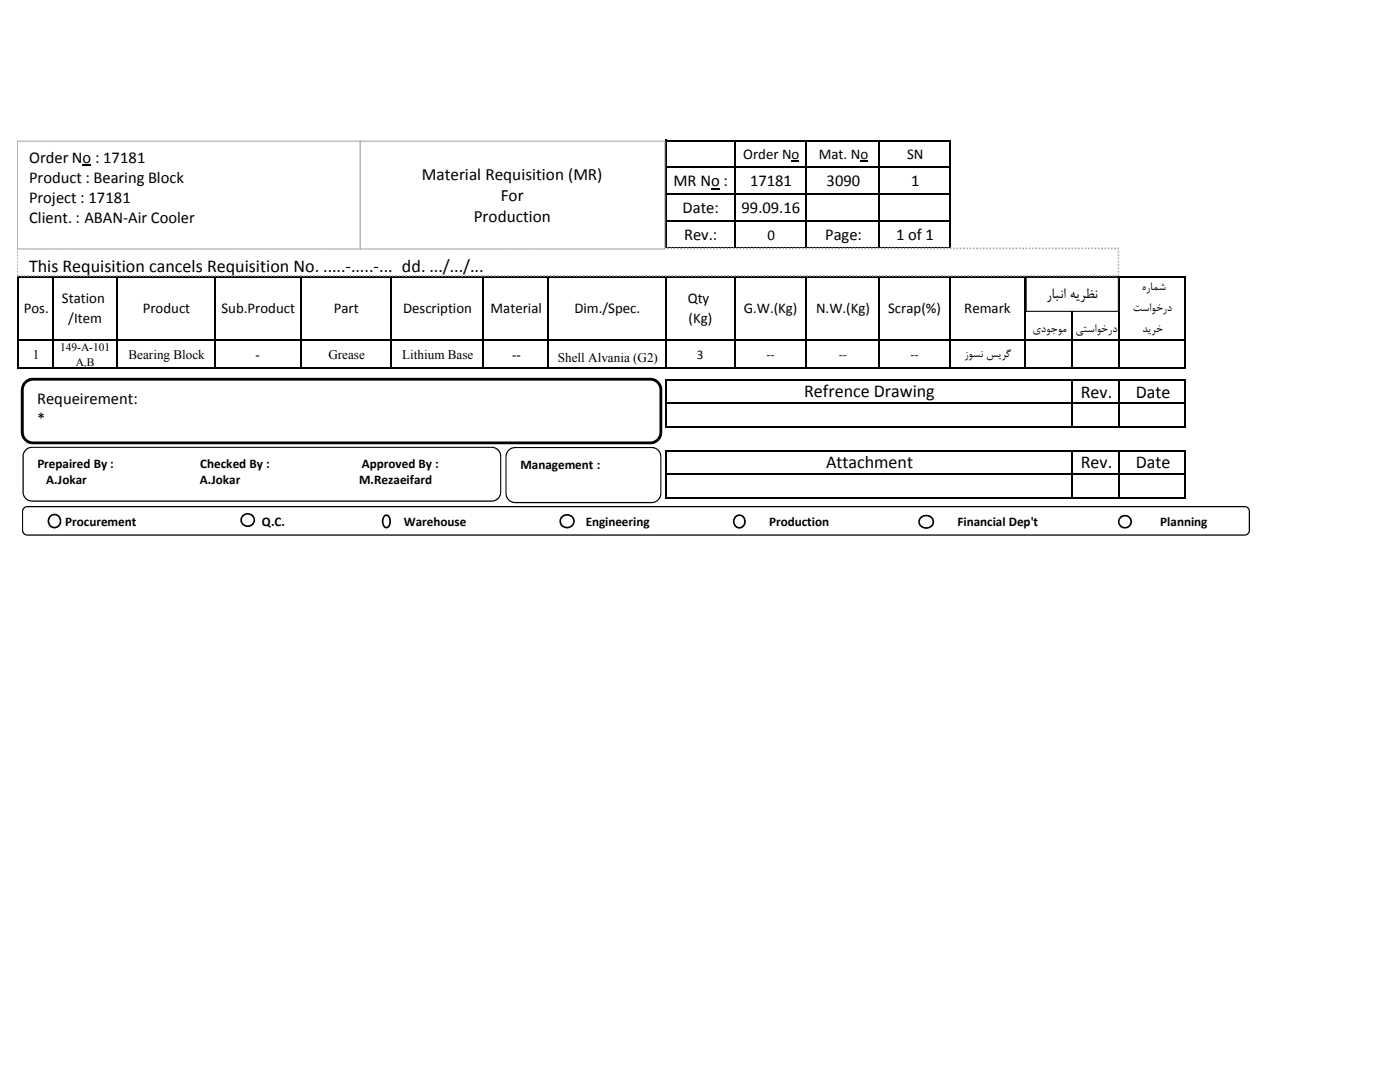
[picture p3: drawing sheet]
<svg xmlns="http://www.w3.org/2000/svg" width="279mm" height="216mm" viewBox="0 0 279 216" stroke-linecap="round" stroke-linejoin="round" font-family="sans-serif">
<path d="M141.9 37.6h1.7v.2h-1.7zM157.9 32.1h1.6v.2h-1.6zM171.7 32.1h1.6v.2h-1.6z" fill="#000"/>
<g fill="none" stroke="#000" stroke-width=".3">
<path d="M132.8 27.9v21.8M133 28h56.7M133 33.4h56.7M133 38.8h56.7M146.6 28.2v21.5M160.9 28.2v21.5M175.5 28.2v21.5M189.5 28.2v45.4M3.6 55v18.6M3.7 55.2h233M10.6 55.3v18.3M23.3 55.3v18.3"/>
<path d="M42.9 55.3v18.3M60 55.3v18.3M78 55.3v18.3M96.4 55.3v18.3M109.4 55.3v18.3M132.8 55.3v18.3M133 44.2h56.7M133 49.6h56.7M146.6 55.3v18.3M160.9 55.3v18.3M175.5 55.3v18.3M204.6 55.3v18.3"/>
<path d="M214 55.3v18.3M223.3 55.3v18.3M236.6 55.3v18.3M3.7 67.8h233M3.7 73.5h233M132.8 75.6v9.7M133 75.8h103.7M214 75.9v9.4M223.3 75.9v9.4M236.6 75.9v9.4M132.8 89.7v9.7M133 80.5h103.7"/>
<path d="M133 85.2h103.7M133 89.9h103.7M133 94.6h103.7M133 99.3h103.7M214 90v9.4M223.3 90v9.4M236.6 90v9.4"/>
</g>
<path d="M3.4 49.6h219.8v5.4h-219.8z" fill="#fff"/>
<path d="M3.4 54.7h.2v.3h-.2zM3.4 54.1h.2v.3h-.2zM3.4 53.4h.2v.3h-.2zM3.4 52.7h.2v.4h-.2zM3.4 52.1h.2v.3h-.2zM3.4 51.4h.2v.4h-.2zM3.4 50.8h.2v.3h-.2zM3.4 50.1h.2v.4h-.2zM3.4 49.4h.2v.3h-.2l.2-.1v.2h-.2zM3.9 49.4h.3v.3h-.3zM4.5 49.4h.4v.3h-.4zM5.2 49.4h.3v.3h-.3zM5.8 49.4h.4v.3h-.4zM6.5 49.4h.3v.3h-.3zM7.2 49.4h.3v.3h-.3zM7.8 49.4h.3v.3h-.3zM8.5 49.4h.3v.3h-.3zM9.1 49.4h.3v.3h-.3zM9.8 49.4h.3v.3h-.3zM10.5 49.4h.3v.3h-.3zM11.1 49.4h.3v.3h-.3zM11.8 49.4h.3v.3h-.3zM12.4 49.4h.3v.3h-.3zM13.1 49.4h.3v.3h-.3zM13.7 49.4h.4v.3h-.4zM14.4 49.4h.3v.3h-.3zM15 49.4h.4v.3h-.4zM15.7 49.4h.3v.3h-.3zM16.3 49.4h.4v.3h-.4zM17 49.4h.3v.3h-.3zM17.7 49.4h.3v.3h-.3zM18.3 49.4h.3v.3h-.3zM19 49.4h.3v.3h-.3zM19.6 49.4h.3v.3h-.3zM20.3 49.4h.3v.3h-.3zM21 49.4h.3v.3h-.3zM21.6 49.4h.3v.3h-.3zM22.3 49.4h.3v.3h-.3zM22.9 49.4h.3v.3h-.3zM23.6 49.4h.3v.3h-.3zM24.2 49.4h.4v.3h-.4zM24.9 49.4h.3v.3h-.3zM25.5 49.4h.4v.3h-.4zM26.2 49.4h.3v.3h-.3zM26.8 49.4h.4v.3h-.4zM27.5 49.4h.3v.3h-.3zM28.2 49.4h.3v.3h-.3zM28.8 49.4h.3v.3h-.3zM29.5 49.4h.3v.3h-.3zM30.1 49.4h.3v.3h-.3zM30.8 49.4h.3v.3h-.3zM31.5 49.4h.3v.3h-.3zM32.1 49.4h.3v.3h-.3zM32.8 49.4h.3v.3h-.3zM33.4 49.4h.3v.3h-.3zM34.1 49.4h.3v.3h-.3zM34.7 49.4h.4v.3h-.4zM35.4 49.4h.3v.3h-.3zM36 49.4h.4v.3h-.4zM36.7 49.4h.3v.3h-.3zM37.3 49.4h.4v.3h-.4zM38 49.4h.3v.3h-.3zM38.7 49.4h.3v.3h-.3zM39.3 49.4h.3v.3h-.3zM40 49.4h.3v.3h-.3zM40.6 49.4h.3v.3h-.3zM41.3 49.4h.3v.3h-.3zM42 49.4h.2v.3h-.2zM42.6 49.4h.3v.3h-.3zM43.3 49.4h.3v.3h-.3zM43.9 49.4h.3v.3h-.3zM44.6 49.4h.3v.3h-.3zM45.2 49.4h.4v.3h-.4zM45.9 49.4h.3v.3h-.3zM46.5 49.4h.4v.3h-.4zM47.2 49.4h.3v.3h-.3zM47.8 49.4h.4v.3h-.4zM48.5 49.4h.3v.3h-.3zM49.1 49.4h.4v.3h-.4zM49.8 49.4h.3v.3h-.3zM50.5 49.4h.3v.3h-.3zM51.1 49.4h.3v.3h-.3zM51.8 49.4h.3v.3h-.3zM52.5 49.4h.2v.3h-.2zM53.1 49.4h.3v.3h-.3zM53.8 49.4h.3v.3h-.3zM54.4 49.4h.3v.3h-.3zM55.1 49.4h.3v.3h-.3zM55.7 49.4h.3v.3h-.3zM56.4 49.4h.3v.3h-.3zM57 49.4h.4v.3h-.4zM57.7 49.4h.3v.3h-.3zM58.3 49.4h.4v.3h-.4zM59 49.4h.3v.3h-.3zM59.6 49.4h.4v.3h-.4zM60.3 49.4h.3v.3h-.3zM61 49.4h.3v.3h-.3zM61.6 49.4h.3v.3h-.3zM62.3 49.4h.3v.3h-.3zM62.9 49.4h.3v.3h-.3zM63.6 49.4h.3v.3h-.3zM64.3 49.4h.3v.3h-.3zM64.9 49.4h.3v.3h-.3zM65.6 49.4h.3v.3h-.3zM66.2 49.4h.3v.3h-.3zM66.9 49.4h.3v.3h-.3zM67.5 49.4h.4v.3h-.4zM68.2 49.4h.3v.3h-.3zM68.8 49.4h.4v.3h-.4zM69.5 49.4h.3v.3h-.3zM70.1 49.4h.4v.3h-.4zM70.8 49.4h.3v.3h-.3zM71.5 49.4h.3v.3h-.3zM72.1 49.4h.3v.3h-.3zM72.8 49.4h.3v.3h-.3zM73.4 49.4h.3v.3h-.3zM74.1 49.4h.3v.3h-.3zM74.8 49.4h.3v.3h-.3zM75.4 49.4h.3v.3h-.3zM76.1 49.4h.3v.3h-.3zM76.7 49.4h.3v.3h-.3zM77.4 49.4h.3v.3h-.3zM78 49.4h.4v.3h-.4zM78.7 49.4h.3v.3h-.3zM79.3 49.4h.4v.3h-.4zM80 49.4h.3v.3h-.3zM80.6 49.4h.4v.3h-.4zM81.3 49.4h.3v.3h-.3zM82 49.4h.3v.3h-.3zM82.6 49.4h.3v.3h-.3zM83.3 49.4h.3v.3h-.3zM83.9 49.4h.3v.3h-.3zM84.6 49.4h.3v.3h-.3zM85.3 49.4h.3v.3h-.3zM85.9 49.4h.3v.3h-.3zM86.6 49.4h.3v.3h-.3zM87.2 49.4h.3v.3h-.3zM87.9 49.4h.3v.3h-.3zM88.5 49.4h.4v.3h-.4zM89.2 49.4h.3v.3h-.3zM89.8 49.4h.4v.3h-.4zM90.5 49.4h.3v.3h-.3zM91.1 49.4h.4v.3h-.4zM91.8 49.4h.3v.3h-.3zM92.5 49.4h.3v.3h-.3zM93.1 49.4h.3v.3h-.3zM93.8 49.4h.3v.3h-.3zM94.4 49.4h.3v.3h-.3zM95.1 49.4h.3v.3h-.3zM95.8 49.4h.3v.3h-.3zM96.4 49.4h.3v.3h-.3zM97.1 49.4h.3v.3h-.3zM97.7 49.4h.3v.3h-.3zM98.4 49.4h.3v.3h-.3zM99 49.4h.4v.3h-.4zM99.7 49.4h.3v.3h-.3zM100.3 49.4h.4v.3h-.4zM101 49.4h.3v.3h-.3zM101.6 49.4h.4v.3h-.4zM102.3 49.4h.3v.3h-.3zM103 49.4h.3v.3h-.3zM103.6 49.4h.3v.3h-.3zM104.3 49.4h.3v.3h-.3zM104.9 49.4h.3v.3h-.3zM105.6 49.4h.3v.3h-.3zM106.3 49.4h.3v.3h-.3zM106.9 49.4h.3v.3h-.3zM107.6 49.4h.3v.3h-.3zM108.2 49.4h.3v.3h-.3zM108.9 49.4h.3v.3h-.3zM109.5 49.4h.4v.3h-.4zM110.2 49.4h.3v.3h-.3zM110.8 49.4h.4v.3h-.4zM111.5 49.4h.3v.3h-.3zM112.1 49.4h.4v.3h-.4zM112.8 49.4h.3v.3h-.3zM113.5 49.4h.3v.3h-.3zM114.1 49.4h.3v.3h-.3zM114.8 49.4h.3v.3h-.3zM115.4 49.4h.3v.3h-.3zM116.1 49.4h.3v.3h-.3zM116.8 49.4h.3v.3h-.3zM117.4 49.4h.3v.3h-.3zM118.1 49.4h.3v.3h-.3zM118.7 49.4h.3v.3h-.3zM119.4 49.4h.3v.3h-.3zM120 49.4h.4v.3h-.4zM120.7 49.4h.3v.3h-.3zM121.3 49.4h.4v.3h-.4zM122 49.4h.3v.3h-.3zM122.6 49.4h.4v.3h-.4zM123.3 49.4h.3v.3h-.3zM124 49.4h.3v.3h-.3zM124.6 49.4h.3v.3h-.3zM125.3 49.4h.3v.3h-.3zM125.9 49.4h.3v.3h-.3zM126.6 49.4h.3v.3h-.3zM127.3 49.4h.3v.3h-.3zM127.9 49.4h.3v.3h-.3zM128.6 49.4h.3v.3h-.3zM129.2 49.4h.3v.3h-.3zM129.9 49.4h.3v.3h-.3zM130.5 49.4h.4v.3h-.4zM131.2 49.4h.3v.3h-.3zM131.8 49.4h.4v.3h-.4zM132.5 49.4h.3v.3h-.3zM133.1 49.4h.4v.3h-.4zM133.8 49.4h.3v.3h-.3zM134.5 49.4h.3v.3h-.3zM135.1 49.4h.3v.3h-.3zM135.8 49.4h.3v.3h-.3zM136.4 49.4h.3v.3h-.3zM137.1 49.4h.3v.3h-.3zM137.8 49.4h.2v.3h-.2zM138.4 49.4h.3v.3h-.3zM139.1 49.4h.3v.3h-.3zM139.7 49.4h.3v.3h-.3zM140.4 49.4h.3v.3h-.3zM141 49.4h.4v.3h-.4zM141.7 49.4h.3v.3h-.3zM142.3 49.4h.4v.3h-.4zM143 49.4h.3v.3h-.3zM143.6 49.4h.4v.3h-.4zM144.3 49.4h.3v.3h-.3zM144.9 49.4h.4v.3h-.4zM145.6 49.4h.3v.3h-.3zM146.3 49.4h.3v.3h-.3zM146.9 49.4h.3v.3h-.3zM147.6 49.4h.3v.3h-.3zM148.3 49.4h.2v.3h-.2zM148.9 49.4h.3v.3h-.3zM149.6 49.4h.3v.3h-.3zM150.2 49.4h.3v.3h-.3zM150.9 49.4h.3v.3h-.3zM151.5 49.4h.3v.3h-.3zM152.2 49.4h.3v.3h-.3zM152.8 49.4h.4v.3h-.4zM153.5 49.4h.3v.3h-.3zM154.1 49.4h.4v.3h-.4zM154.8 49.4h.3v.3h-.3zM155.4 49.4h.4v.3h-.4zM156.1 49.4h.3v.3h-.3zM156.8 49.4h.3v.3h-.3zM157.4 49.4h.3v.3h-.3zM158.1 49.4h.3v.3h-.3zM158.7 49.4h.3v.3h-.3zM159.4 49.4h.3v.3h-.3zM160.1 49.4h.3v.3h-.3zM160.7 49.4h.3v.3h-.3zM161.4 49.4h.3v.3h-.3zM162 49.4h.3v.3h-.3zM162.7 49.4h.3v.3h-.3zM163.3 49.4h.4v.3h-.4zM164 49.4h.3v.3h-.3zM164.6 49.4h.4v.3h-.4zM165.3 49.4h.3v.3h-.3zM165.9 49.4h.4v.3h-.4zM166.6 49.4h.3v.3h-.3zM167.3 49.4h.3v.3h-.3zM167.9 49.4h.3v.3h-.3zM168.6 49.4h.3v.3h-.3zM169.2 49.4h.3v.3h-.3zM169.9 49.4h.3v.3h-.3zM170.6 49.4h.3v.3h-.3zM171.2 49.4h.3v.3h-.3zM171.9 49.4h.3v.3h-.3zM172.5 49.4h.3v.3h-.3zM173.2 49.4h.3v.3h-.3zM173.8 49.4h.4v.3h-.4zM174.5 49.4h.3v.3h-.3zM175.1 49.4h.4v.3h-.4zM175.8 49.4h.3v.3h-.3zM176.4 49.4h.4v.3h-.4zM177.1 49.4h.3v.3h-.3zM177.8 49.4h.3v.3h-.3zM178.4 49.4h.3v.3h-.3zM179.1 49.4h.3v.3h-.3zM179.7 49.4h.3v.3h-.3zM180.4 49.4h.3v.3h-.3zM181.1 49.4h.3v.3h-.3zM181.7 49.4h.3v.3h-.3zM182.4 49.4h.3v.3h-.3zM183 49.4h.3v.3h-.3zM183.7 49.4h.3v.3h-.3zM184.3 49.4h.4v.3h-.4zM185 49.4h.3v.3h-.3zM185.6 49.4h.4v.3h-.4zM186.3 49.4h.3v.3h-.3zM186.9 49.4h.4v.3h-.4zM187.6 49.4h.3v.3h-.3zM188.3 49.4h.3v.3h-.3zM188.9 49.4h.3v.3h-.3zM189.6 49.4h.3v.3h-.3zM190.2 49.4h.3v.3h-.3zM190.9 49.4h.3v.3h-.3zM191.6 49.4h.3v.3h-.3zM192.2 49.4h.3v.3h-.3zM192.9 49.4h.3v.3h-.3zM193.5 49.4h.3v.3h-.3zM194.2 49.4h.3v.3h-.3zM194.8 49.4h.4v.3h-.4zM195.5 49.4h.3v.3h-.3zM196.1 49.4h.4v.3h-.4zM196.8 49.4h.3v.3h-.3zM197.4 49.4h.4v.3h-.4zM198.1 49.4h.3v.3h-.3zM198.8 49.4h.3v.3h-.3zM199.4 49.4h.3v.3h-.3zM200.1 49.4h.3v.3h-.3zM200.7 49.4h.3v.3h-.3zM201.4 49.4h.3v.3h-.3zM202.1 49.4h.3v.3h-.3zM202.7 49.4h.3v.3h-.3zM203.4 49.4h.3v.3h-.3zM204 49.4h.3v.3h-.3zM204.7 49.4h.3v.3h-.3zM205.3 49.4h.4v.3h-.4zM206 49.4h.3v.3h-.3zM206.6 49.4h.4v.3h-.4zM207.3 49.4h.3v.3h-.3zM207.9 49.4h.4v.3h-.4zM208.6 49.4h.3v.3h-.3zM209.3 49.4h.3v.3h-.3zM209.9 49.4h.3v.3h-.3zM210.6 49.4h.3v.3h-.3zM211.2 49.4h.3v.3h-.3zM211.9 49.4h.3v.3h-.3zM212.6 49.4h.3v.3h-.3zM213.2 49.4h.3v.3h-.3zM213.9 49.4h.3v.3h-.3zM214.5 49.4h.3v.3h-.3zM215.2 49.4h.3v.3h-.3zM215.8 49.4h.4v.3h-.4zM216.5 49.4h.3v.3h-.3zM217.1 49.4h.4v.3h-.4zM217.8 49.4h.3v.3h-.3zM218.4 49.4h.4v.3h-.4zM219.1 49.4h.3v.3h-.3zM219.8 49.4h.3v.3h-.3zM220.4 49.4h.3v.3h-.3zM221.1 49.4h.3v.3h-.3zM221.7 49.4h.3v.3h-.3zM222.4 49.4h.3v.3h-.3zM223.1 49.4l.2 .1 .1 .2h-.3v-.1l.1 .1h-.1zM223.1 50.1h.3v.3h-.3zM223.1 50.7h.3v.4h-.3zM223.1 51.4h.3v.3h-.3zM223.1 52h.3v.4h-.3zM223.1 52.7h.3v.3h-.3zM223.1 53.3h.3v.4h-.3zM223.1 54h.3v.4h-.3zM223.1 54.7h.3v.3h-.3zM222.6 54.9h.3v.3h-.3zM222 54.9h.3v.3h-.3zM221.3 54.9h.3v.3h-.3zM220.6 54.9h.4v.3h-.4zM220 54.9h.3v.3h-.3zM219.3 54.9h.4v.3h-.4zM218.7 54.9h.3v.3h-.3zM218 54.9h.4v.3h-.4zM217.3 54.9h.4v.3h-.4zM216.7 54.9h.3v.3h-.3zM216 54.9h.4v.3h-.4zM215.4 54.9h.3v.3h-.3zM214.7 54.9h.4v.3h-.4zM214.1 54.9h.3v.3h-.3zM213.4 54.9h.3v.3h-.3zM212.8 54.9h.3v.3h-.3zM212.1 54.9h.3v.3h-.3zM211.5 54.9h.3v.3h-.3zM210.8 54.9h.3v.3h-.3zM210.1 54.9h.4v.3h-.4zM209.5 54.9h.3v.3h-.3zM208.8 54.9h.4v.3h-.4zM208.2 54.9h.3v.3h-.3zM207.5 54.9h.4v.3h-.4zM206.8 54.9h.4v.3h-.4zM206.2 54.9h.3v.3h-.3zM205.5 54.9h.4v.3h-.4zM204.9 54.9h.3v.3h-.3zM204.2 54.9h.4v.3h-.4zM203.6 54.9h.3v.3h-.3zM202.9 54.9h.3v.3h-.3zM202.3 54.9h.3v.3h-.3zM201.6 54.9h.3v.3h-.3zM201 54.9h.3v.3h-.3zM200.3 54.9h.3v.3h-.3zM199.6 54.9h.4v.3h-.4zM199 54.9h.3v.3h-.3zM198.3 54.9h.4v.3h-.4zM197.7 54.9h.3v.3h-.3zM197 54.9h.4v.3h-.4zM196.3 54.9h.4v.3h-.4zM195.7 54.9h.3v.3h-.3zM195 54.9h.4v.3h-.4zM194.4 54.9h.3v.3h-.3zM193.7 54.9h.4v.3h-.4zM193.1 54.9h.3v.3h-.3zM192.4 54.9h.3v.3h-.3zM191.8 54.9h.3v.3h-.3zM191.1 54.9h.3v.3h-.3zM190.5 54.9h.3v.3h-.3zM189.8 54.9h.3v.3h-.3zM189.1 54.9h.4v.3h-.4zM188.5 54.9h.3v.3h-.3zM187.8 54.9h.4v.3h-.4zM187.2 54.9h.3v.3h-.3zM186.5 54.9h.4v.3h-.4zM185.8 54.9h.4v.3h-.4zM185.2 54.9h.3v.3h-.3zM184.5 54.9h.4v.3h-.4zM183.9 54.9h.3v.3h-.3zM183.2 54.9h.4v.3h-.4zM182.6 54.9h.3v.3h-.3zM181.9 54.9h.3v.3h-.3zM181.3 54.9h.3v.3h-.3zM180.6 54.9h.3v.3h-.3zM180 54.9h.3v.3h-.3zM179.3 54.9h.3v.3h-.3zM178.6 54.9h.4v.3h-.4zM178 54.9h.3v.3h-.3zM177.3 54.9h.4v.3h-.4zM176.7 54.9h.3v.3h-.3zM176 54.9h.4v.3h-.4zM175.3 54.9h.4v.3h-.4zM174.7 54.9h.3v.3h-.3zM174 54.9h.4v.3h-.4zM173.4 54.9h.3v.3h-.3zM172.7 54.9h.4v.3h-.4zM172.1 54.9h.3v.3h-.3zM171.4 54.9h.3v.3h-.3zM170.8 54.9h.3v.3h-.3zM170.1 54.9h.3v.3h-.3zM169.5 54.9h.3v.3h-.3zM168.8 54.9h.3v.3h-.3zM168.1 54.9h.4v.3h-.4zM167.5 54.9h.3v.3h-.3zM166.8 54.9h.4v.3h-.4zM166.2 54.9h.3v.3h-.3zM165.5 54.9h.4v.3h-.4zM164.8 54.9h.4v.3h-.4zM164.2 54.9h.3v.3h-.3zM163.5 54.9h.4v.3h-.4zM162.9 54.9h.3v.3h-.3zM162.2 54.9h.4v.3h-.4zM161.6 54.9h.3v.3h-.3zM160.9 54.9h.3v.3h-.3zM160.3 54.9h.3v.3h-.3zM159.6 54.9h.3v.3h-.3zM159 54.9h.3v.3h-.3zM158.3 54.9h.3v.3h-.3zM157.6 54.9h.4v.3h-.4zM157 54.9h.3v.3h-.3zM156.3 54.9h.4v.3h-.4zM155.7 54.9h.3v.3h-.3zM155 54.9h.4v.3h-.4zM154.3 54.9h.4v.3h-.4zM153.7 54.9h.4v.3h-.4zM153 54.9h.4v.3h-.4zM152.4 54.9h.3v.3h-.3zM151.7 54.9h.4v.3h-.4zM151.1 54.9h.3v.3h-.3zM150.4 54.9h.3v.3h-.3zM149.8 54.9h.3v.3h-.3zM149.1 54.9h.3v.3h-.3zM148.5 54.9h.3v.3h-.3zM147.8 54.9h.3v.3h-.3zM147.2 54.9h.3v.3h-.3zM146.5 54.9h.3v.3h-.3zM145.8 54.9h.4v.3h-.4zM145.2 54.9h.3v.3h-.3zM144.5 54.9h.4v.3h-.4zM143.8 54.9h.4v.3h-.4zM143.2 54.9h.4v.3h-.4zM142.5 54.9h.4v.3h-.4zM141.9 54.9h.3v.3h-.3zM141.2 54.9h.4v.3h-.4zM140.6 54.9h.3v.3h-.3zM139.9 54.9h.4v.3h-.4zM139.3 54.9h.3v.3h-.3zM138.6 54.9h.3v.3h-.3zM138 54.9h.3v.3h-.3zM137.3 54.9h.3v.3h-.3zM136.7 54.9h.3v.3h-.3zM136 54.9h.3v.3h-.3zM135.3 54.9h.4v.3h-.4zM134.7 54.9h.3v.3h-.3zM134 54.9h.4v.3h-.4zM133.3 54.9h.4v.3h-.4zM132.7 54.9h.4v.3h-.4zM132 54.9h.4v.3h-.4zM131.4 54.9h.3v.3h-.3zM130.7 54.9h.4v.3h-.4zM130.1 54.9h.3v.3h-.3zM129.4 54.9h.4v.3h-.4zM128.8 54.9h.3v.3h-.3zM128.1 54.9h.3v.3h-.3zM127.5 54.9h.3v.3h-.3zM126.8 54.9h.3v.3h-.3zM126.2 54.9h.3v.3h-.3zM125.5 54.9h.3v.3h-.3zM124.8 54.9h.4v.3h-.4zM124.2 54.9h.3v.3h-.3zM123.5 54.9h.4v.3h-.4zM122.9 54.9h.3v.3h-.3zM122.2 54.9h.4v.3h-.4zM121.5 54.9h.4v.3h-.4zM120.9 54.9h.3v.3h-.3zM120.2 54.9h.4v.3h-.4zM119.6 54.9h.3v.3h-.3zM118.9 54.9h.4v.3h-.4zM118.3 54.9h.3v.3h-.3zM117.6 54.9h.3v.3h-.3zM117 54.9h.3v.3h-.3zM116.3 54.9h.3v.3h-.3zM115.7 54.9h.3v.3h-.3zM115 54.9h.3v.3h-.3zM114.3 54.9h.4v.3h-.4zM113.7 54.9h.3v.3h-.3zM113 54.9h.4v.3h-.4zM112.4 54.9h.3v.3h-.3zM111.7 54.9h.4v.3h-.4zM111 54.9h.4v.3h-.4zM110.4 54.9h.3v.3h-.3zM109.7 54.9h.4v.3h-.4zM109.1 54.9h.3v.3h-.3zM108.4 54.9h.4v.3h-.4zM107.8 54.9h.3v.3h-.3zM107.1 54.9h.3v.3h-.3zM106.5 54.9h.3v.3h-.3zM105.8 54.9h.3v.3h-.3zM105.2 54.9h.3v.3h-.3zM104.5 54.9h.3v.3h-.3zM103.8 54.9h.4v.3h-.4zM103.2 54.9h.3v.3h-.3zM102.5 54.9h.4v.3h-.4zM101.9 54.9h.3v.3h-.3zM101.2 54.9h.4v.3h-.4zM100.5 54.9h.4v.3h-.4zM99.9 54.9h.3v.3h-.3zM99.2 54.9h.4v.3h-.4zM98.6 54.9h.3v.3h-.3zM97.9 54.9h.4v.3h-.4zM97.3 54.9h.3v.3h-.3zM96.6 54.9h.3v.3h-.3zM96 54.9h.3v.3h-.3zM95.3 54.9h.3v.3h-.3zM94.7 54.9h.3v.3h-.3zM94 54.9h.3v.3h-.3zM93.3 54.9h.4v.3h-.4zM92.7 54.9h.3v.3h-.3zM92 54.9h.4v.3h-.4zM91.4 54.9h.3v.3h-.3zM90.7 54.9h.4v.3h-.4zM90 54.9h.4v.3h-.4zM89.4 54.9h.3v.3h-.3zM88.7 54.9h.4v.3h-.4zM88.1 54.9h.3v.3h-.3zM87.4 54.9h.4v.3h-.4zM86.8 54.9h.3v.3h-.3zM86.1 54.9h.3v.3h-.3zM85.5 54.9h.3v.3h-.3zM84.8 54.9h.3v.3h-.3zM84.2 54.9h.3v.3h-.3zM83.5 54.9h.3v.3h-.3zM82.8 54.9h.4v.3h-.4zM82.2 54.9h.3v.3h-.3zM81.5 54.9h.4v.3h-.4zM80.9 54.9h.3v.3h-.3zM80.2 54.9h.4v.3h-.4zM79.5 54.9h.4v.3h-.4zM78.9 54.9h.3v.3h-.3zM78.2 54.9h.4v.3h-.4zM77.6 54.9h.3v.3h-.3zM76.9 54.9h.4v.3h-.4zM76.3 54.9h.3v.3h-.3zM75.6 54.9h.3v.3h-.3zM75 54.9h.3v.3h-.3zM74.3 54.9h.3v.3h-.3zM73.7 54.9h.3v.3h-.3zM73 54.9h.3v.3h-.3zM72.3 54.9h.4v.3h-.4zM71.7 54.9h.3v.3h-.3zM71 54.9h.4v.3h-.4zM70.4 54.9h.3v.3h-.3zM69.7 54.9h.4v.3h-.4zM69 54.9h.4v.3h-.4zM68.4 54.9h.3v.3h-.3zM67.7 54.9h.4v.3h-.4zM67.1 54.9h.3v.3h-.3zM66.4 54.9h.4v.3h-.4zM65.8 54.9h.3v.3h-.3zM65.1 54.9h.3v.3h-.3zM64.5 54.9h.3v.3h-.3zM63.8 54.9h.3v.3h-.3zM63.2 54.9h.3v.3h-.3zM62.5 54.9h.3v.3h-.3zM61.8 54.9h.4v.3h-.4zM61.2 54.9h.3v.3h-.3zM60.5 54.9h.4v.3h-.4zM59.9 54.9h.3v.3h-.3zM59.2 54.9h.4v.3h-.4zM58.5 54.9h.4v.3h-.4zM57.9 54.9h.4v.3h-.4zM57.2 54.9h.4v.3h-.4zM56.6 54.9h.3v.3h-.3zM55.9 54.9h.4v.3h-.4zM55.3 54.9h.3v.3h-.3zM54.6 54.9h.3v.3h-.3zM54 54.9h.3v.3h-.3zM53.3 54.9h.3v.3h-.3zM52.7 54.9h.3v.3h-.3zM52 54.9h.3v.3h-.3zM51.4 54.9h.3v.3h-.3zM50.7 54.9h.3v.3h-.3zM50 54.9h.4v.3h-.4zM49.4 54.9h.3v.3h-.3zM48.7 54.9h.4v.3h-.4zM48 54.9h.4v.3h-.4zM47.4 54.9h.4v.3h-.4zM46.7 54.9h.4v.3h-.4zM46.1 54.9h.3v.3h-.3zM45.4 54.9h.4v.3h-.4zM44.8 54.9h.3v.3h-.3zM44.1 54.9h.3v.3h-.3zM43.5 54.9h.3v.3h-.3zM42.8 54.9h.3v.3h-.3zM42.2 54.9h.3v.3h-.3zM41.5 54.9h.3v.3h-.3zM40.9 54.9h.3v.3h-.3zM40.2 54.9h.3v.3h-.3zM39.5 54.9h.4v.3h-.4zM38.9 54.9h.3v.3h-.3zM38.2 54.9h.4v.3h-.4zM37.5 54.9h.4v.3h-.4zM36.9 54.9h.4v.3h-.4zM36.2 54.9h.4v.3h-.4zM35.6 54.9h.3v.3h-.3zM34.9 54.9h.4v.3h-.4zM34.3 54.9h.3v.3h-.3zM33.6 54.9h.4v.3h-.4zM33 54.9h.3v.3h-.3zM32.3 54.9h.3v.3h-.3zM31.7 54.9h.3v.3h-.3zM31 54.9h.3v.3h-.3zM30.4 54.9h.3v.3h-.3zM29.7 54.9h.3v.3h-.3zM29 54.9h.4v.3h-.4zM28.4 54.9h.3v.3h-.3zM27.7 54.9h.4v.3h-.4zM27.1 54.9h.3v.3h-.3zM26.4 54.9h.4v.3h-.4zM25.7 54.9h.4v.3h-.4zM25.1 54.9h.3v.3h-.3zM24.4 54.9h.4v.3h-.4zM23.8 54.9h.3v.3h-.3zM23.1 54.9h.4v.3h-.4zM22.5 54.9h.3v.3h-.3zM21.8 54.9h.3v.3h-.3zM21.2 54.9h.3v.3h-.3zM20.5 54.9h.3v.3h-.3zM19.9 54.9h.3v.3h-.3zM19.2 54.9h.3v.3h-.3zM18.5 54.9h.4v.3h-.4zM17.9 54.9h.3v.3h-.3zM17.2 54.9h.4v.3h-.4zM16.6 54.9h.3v.3h-.3zM15.9 54.9h.4v.3h-.4zM15.2 54.9h.4v.3h-.4zM14.6 54.9h.3v.3h-.3zM13.9 54.9h.4v.3h-.4zM13.3 54.9h.3v.3h-.3zM12.6 54.9h.4v.3h-.4zM12 54.9h.3v.3h-.3zM11.3 54.9h.3v.3h-.3zM10.7 54.9h.3v.3h-.3zM10 54.9h.3v.3h-.3zM9.4 54.9h.3v.3h-.3zM8.7 54.9h.3v.3h-.3zM8 54.9h.4v.3h-.4zM7.4 54.9h.3v.3h-.3zM6.7 54.9h.4v.3h-.4zM6.1 54.9h.3v.3h-.3zM5.4 54.9h.4v.3h-.4zM4.7 54.9h.4v.3h-.4zM4.1 54.9h.3v.3h-.3zM3.4 54.9h.4v.3h-.4z" fill="#a6a6a6"/>
<path d="M3.4 28.2h68.7v21.5h-68.7z" fill="#fff"/>
<path d="M3.4 28.1h68.8v21.6l-.1 .1h-68.7zM3.4 28.3l.2-.1v21.5l-.2-.1h68.7l-.1 .1v-21.5l.1 .1z" fill="#a6a6a6"/>
<path d="M16.5 32.9h1.7v.2h-1.7z" fill="#000"/>
<path d="M71.9 28.2h60.8v21.5h-60.8z" fill="#fff"/>
<path d="M71.8 28.1h61v21.7h-61zM71.9 28.3l.1-.1v21.5l-.1-.1h60.8l-.1 .1v-21.5l.1 .1z" fill="#a6a6a6"/>
<path d="M204.8 55.3h18.4v6.8h-18.4z" fill="#fff"/>
<path d="M204.7 55.3l18.5-.1 .1 .1v6.9h-18.5l-.2-.1zM204.8 55.5l.1-.2v6.8l-.1-.1h18.4l-.1 .1v-6.8l.1 .2z" fill="#000"/>
<path d="M5.1 76.3l.9-.6 .6-.1h123.2a2.12 2.12 0 0 1 2.1 2.2v8.4a2.1 2.1 0 0 1-2.1 2.1h-123.2a2.12 2.12 0 0 1-2.2-2.1v-8.4l.1-.6z" fill-rule="evenodd" fill="#fff"/>
<path d="M4.9 76.1l.7-.5 .7-.2h123.7a2.44 2.44 0 0 1 2.2 2.1v9a2.44 2.44 0 0 1-2.2 2.1h-123.7a2.45 2.45 0 0 1-2.2-2.3v-8.5a2.45 2.45 0 0 1 .8-1.7zM5.2 76.5l-.5 1.1v8.8l.2 .6 .4 .6 .7 .4 .6 .1h123.4l.6-.2 .5-.4 .4-.7 .1-.6v-8.6l-.2-.7-.3-.4-1.1-.6h-123.6l-.7 .3z" fill="#000"/>
<path d="M5.1 89.8l.8-.5 .5-.1h91.7a1.77 1.77 0 0 1 1.8 1.9v7.1a1.76 1.76 0 0 1-1.8 1.8h-91.7a1.79 1.79 0 0 1-1.8-1.8v-7.1l.1-.5z" fill-rule="evenodd" fill="#fff"/>
<path d="M5 89.7l.6-.4 .6-.1h92.3l.7 .3 .5 .5 .3 .8v7.6a1.89 1.89 0 0 1-1.9 1.7h-91.7a1.95 1.95 0 0 1-1.9-1.9v-7.4l.1-.5zM5.2 89.9l-.5 .8v7.8l.5 .9 1 .5h92.1l1-.5 .4-.7 .1-.5v-7.5l-.3-.6-.4-.4-1-.3h-91.7l-.6 .1z" fill="#000"/>
<path d="M101.5 89.8l.8-.5h.5h27.2a1.84 1.84 0 0 1 1.9 1.8v7.4a1.83 1.83 0 0 1-1.9 1.8h-27.2a1.87 1.87 0 0 1-1.8-1.8v-7.4v-.4z" fill-rule="evenodd" fill="#fff"/>
<path d="M101.4 89.7l.7-.4 .5-.1 28 .1a1.86 1.86 0 0 1 1.4 1.6v7.9a1.86 1.86 0 0 1-1.4 1.5l-27.8 .1a2.07 2.07 0 0 1-1.8-1.2l-.1-.6v-7.8zM101.6 89.9l-.4 .6-.1 .6v7.3l.3 1 .5 .5 .4 .2 27.7 .1 1-.3 .7-.9 .1-7.9-.3-.9-.8-.7-.7-.1h-27.2l-.6 .1z" fill="#000"/>
<path d="M4.8 101.4l.7-.3h242.9a.94 .94 0 0 1 .9 .9v3.8a.94 .94 0 0 1-.9 1h-242.9a.95 .95 0 0 1-1-1v-3.8z" fill-rule="evenodd" fill="#fff"/>
<path d="M4.7 101.3l.5-.3h243.4a1.13 1.13 0 0 1 .9 1v3.8a1.08 1.08 0 0 1-1.1 1.1l-243.2-.1a1.04 1.04 0 0 1-.8-1v-4zM4.9 101.4l-.3 .6v3.8l.2 .5 .5 .3h243.3l.3-.1 .3-.5v-4.1l-.3-.6-.3-.1h-243.3z" fill="#000"/>
<path d="M10.2 102.9a1.25 1.25 0 0 1 1.9 1.1 1.25 1.25 0 0 1-1.9 1 1.36 1.36 0 0 1 0-2.1z" fill-rule="evenodd" fill="#fff"/>
<path d="M9.5 103.9a1.45 1.45 0 0 1 2.9 0 1.45 1.45 0 0 1-2.9 0zM10.1 103.2l-.3 .8 .3 .8 .6 .3h.3l.6-.3 .3-.8-.3-.8-.3-.3-.5-.1z" fill="#000"/>
<circle cx="49.4" cy="103.8" r="1.27" fill="#fff"/>
<path d="M48 103.8a1.45 1.45 0 0 1 2.9 0 1.45 1.45 0 0 1-2.9 0zM48.3 103.7a1.13 1.13 0 0 0 2.2 0 1.13 1.13 0 0 0-2.2 0z" fill="#000"/>
<path d="M76.7 103l.4-.2a1.44 1.44 0 0 1 0 2.5 1.45 1.45 0 0 1-.4-2.3z" fill-rule="evenodd" fill="#fff"/>
<path d="M76.7 102.7h.2a.95 .95 0 0 1 1.1 1.1v.8a.85 .85 0 0 1-.9 .9 .85 .85 0 0 1-.8-.9l-.1-.8zM76.8 103.1l-.3 .7 .1 .7 .3 .6h.4l.3-.6v-1.1l-.3-.4z" fill="#000"/>
<circle cx="224.5" cy="104.1" r="1.23" fill="#fff"/>
<path d="M223.1 104.1a1.4 1.4 0 0 1 2.8 0 1.4 1.4 0 0 1-2.8 0zM223.4 104.1a1.1 1.1 0 0 0 2.2 0 1.1 1.1 0 0 0-2.2 0z" fill="#000"/>
<path d="M112.1 103.3a1.32 1.32 0 0 1 2.2 0 1.32 1.32 0 0 1-1.1 2 1.28 1.28 0 0 1-1.2-.7 1.28 1.28 0 0 1 .1-1.3z" fill-rule="evenodd" fill="#fff"/>
<path d="M111.6 104a1.5 1.5 0 0 1 3 0 1.5 1.5 0 0 1-3 0zM112.3 103.2l-.3 .6v.4l.5 .7 .7 .2 .5-.1 .5-.4 .2-.8-.5-.7-1-.2z" fill="#000"/>
<path d="M183.7 103.4a1.36 1.36 0 0 1 1.9-.4 1.36 1.36 0 0 1 .4 1.9 1.36 1.36 0 0 1-1.9 .3 1.36 1.36 0 0 1-.4-1.8z" fill-rule="evenodd" fill="#fff"/>
<path d="M183.7 103.1a1.53 1.53 0 0 1 2.1-.2 1.53 1.53 0 0 1 .3 2 1.56 1.56 0 0 1-1.9 .5 1.56 1.56 0 0 1-.8-1.8zM183.9 103.3l-.3 .4v.4v.4l.5 .5 1 .2 .7-.3 .2-.3 .1-.7-.5-.7-1-.2z" fill="#000"/>
<path d="M146.9 103a1.23 1.23 0 0 1 1.7 .6 1.23 1.23 0 0 1-.7 1.7 1.25 1.25 0 0 1-1.4-.7 1.25 1.25 0 0 1 .4-1.6z" fill-rule="evenodd" fill="#fff"/>
<path d="M146.6 103a1.29 1.29 0 0 1 1.4-.3 1.29 1.29 0 0 1 .8 1.1v.5a1.31 1.31 0 0 1-1.5 1.1 1.31 1.31 0 0 1-1-1.6zM146.9 103.3l-.3 .5v.5l.3 .5 .5 .4 .7-.2 .4-.7-.1-.8-.7-.5h-.3z" fill="#000"/>
<g font-size="3.6">
<text x="5.8" y="54.2">This Requisition cancels Requisition No. .....‐.....‐... dd. .../.../...</text>
<text x="160.5" y="79.2">Refrence Drawing</text>
<text x="215.7" y="79.4">Rev.</text>
<text x="226.7" y="79.4">Date</text>
<text x="164.8" y="93.3">Attachment</text>
<text x="215.7" y="93.5">Rev.</text>
<text x="226.7" y="93.5">Date</text>
</g>
<g font-size="3.4">
<text x="84.2" y="35.9">Material Requisition (MR)</text>
<text x="99.9" y="40.1">For</text>
<text x="94.5" y="44.3">Production</text>
</g>
<g font-size="3.3">
<text x="5.8" y="32.5">Order No : 17181</text>
<text x="5.8" y="40.5">Project : 17181</text>
<text x="5.8" y="36.4">Product : Bearing Block</text>
<text x="134.4" y="37.2">MR No :</text>
<text x="149.7" y="37.2">17181</text>
<text x="165" y="37.2">3090</text>
<text x="181.8" y="37.2">1</text>
<text x="5.8" y="44.5">Client. : ABAN‐Air Cooler</text>
<text x="136.2" y="42.6">Date:</text>
<text x="136.5" y="48">Rev.:</text>
<text x="148" y="42.6">99.09.16</text>
<text x="164.7" y="48">Page:</text>
<text x="178.8" y="48">1 of 1</text>
<text x="208.8" y="59.4">رابان ه</text>
<text x="214.8" y="59.4">يرظن</text>
<text x="7.4" y="80.6">Requeirement:</text>
<text x="7.4" y="84.6">*</text>
</g>
<g font-size="3">
<text x="148.3" y="31.7">Order No</text>
<text x="163.4" y="31.7">Mat. No</text>
<text x="181" y="31.7">SN</text>
<text x="153.2" y="47.9">0</text>
<text x="4.7" y="62.5">Pos.</text>
<text x="12.4" y="60.5">Station</text>
<text x="13.6" y="64.5">/Item</text>
<text x="28.5" y="62.5">Product</text>
<text x="44.2" y="62.5">Sub.Product</text>
<text x="66.6" y="62.5">Part</text>
<text x="80.4" y="62.5">Description</text>
<text x="97.9" y="62.5">Material</text>
<text x="114.6" y="62.4">Dim./Spec.</text>
<text x="137.2" y="60.5">Qty</text>
<text x="137.4" y="64.5">(Kg)</text>
<text x="148.4" y="62.5">G.W.(Kg)</text>
<text x="162.9" y="62.5">N.W.(Kg)</text>
<text x="177.3" y="62.5">Scrap(%)</text>
<text x="192.4" y="62.5">Remark</text>
</g>
<g font-size="2.6">
<text x="227.9" y="57.9">هرامش</text>
<text x="226.1" y="62.1">تساوخرد</text>
<text x="6.6" y="71.5">1</text>
<text x="25.7" y="71.5">Bearing Block</text>
<text x="51" y="71.5">-</text>
<text x="65.5" y="71.5">Grease</text>
<text x="80.3" y="71.5">Lithium Base</text>
<text x="102.2" y="71.5">--</text>
<text x="139.1" y="71.5">3</text>
<text x="153" y="71.5">‐‐</text>
<text x="167.4" y="71.5">‐‐</text>
<text x="181.7" y="71.5">‐‐</text>
<text x="192.4" y="71.2">زوسن سيرگ</text>
<text x="206" y="66.2">يدوجوم</text>
<text x="214.6" y="66.2">يتساوخرد</text>
<text x="227.9" y="66.3">ديرخ</text>
<text x="111.3" y="72.3">Shell Alvania (G2)</text>
<text x="7.5" y="93.4">Prepaired By :</text>
<text x="40" y="93.4">Checked By :</text>
<text x="72.2" y="93.4">Approved By :</text>
<text x="103.8" y="93.5">Management :</text>
<text x="9.2" y="96.6">A.Jokar</text>
<text x="39.9" y="96.6">A.Jokar</text>
<text x="71.7" y="96.6">M.Rezaeifard</text>
<text x="13" y="105">Procurement</text>
<text x="52.3" y="105">Q.C.</text>
<text x="80.6" y="105">Warehouse</text>
<text x="116.9" y="105">Engineering</text>
<text x="153.5" y="105">Production</text>
<text x="191.1" y="105">Financial Dep't</text>
<text x="231.6" y="105">Planning</text>
</g>
<g font-size="2.3">
<text x="12" y="70">149-A-101</text>
<text x="15.1" y="72.9">A,B</text>
</g>
</svg>
